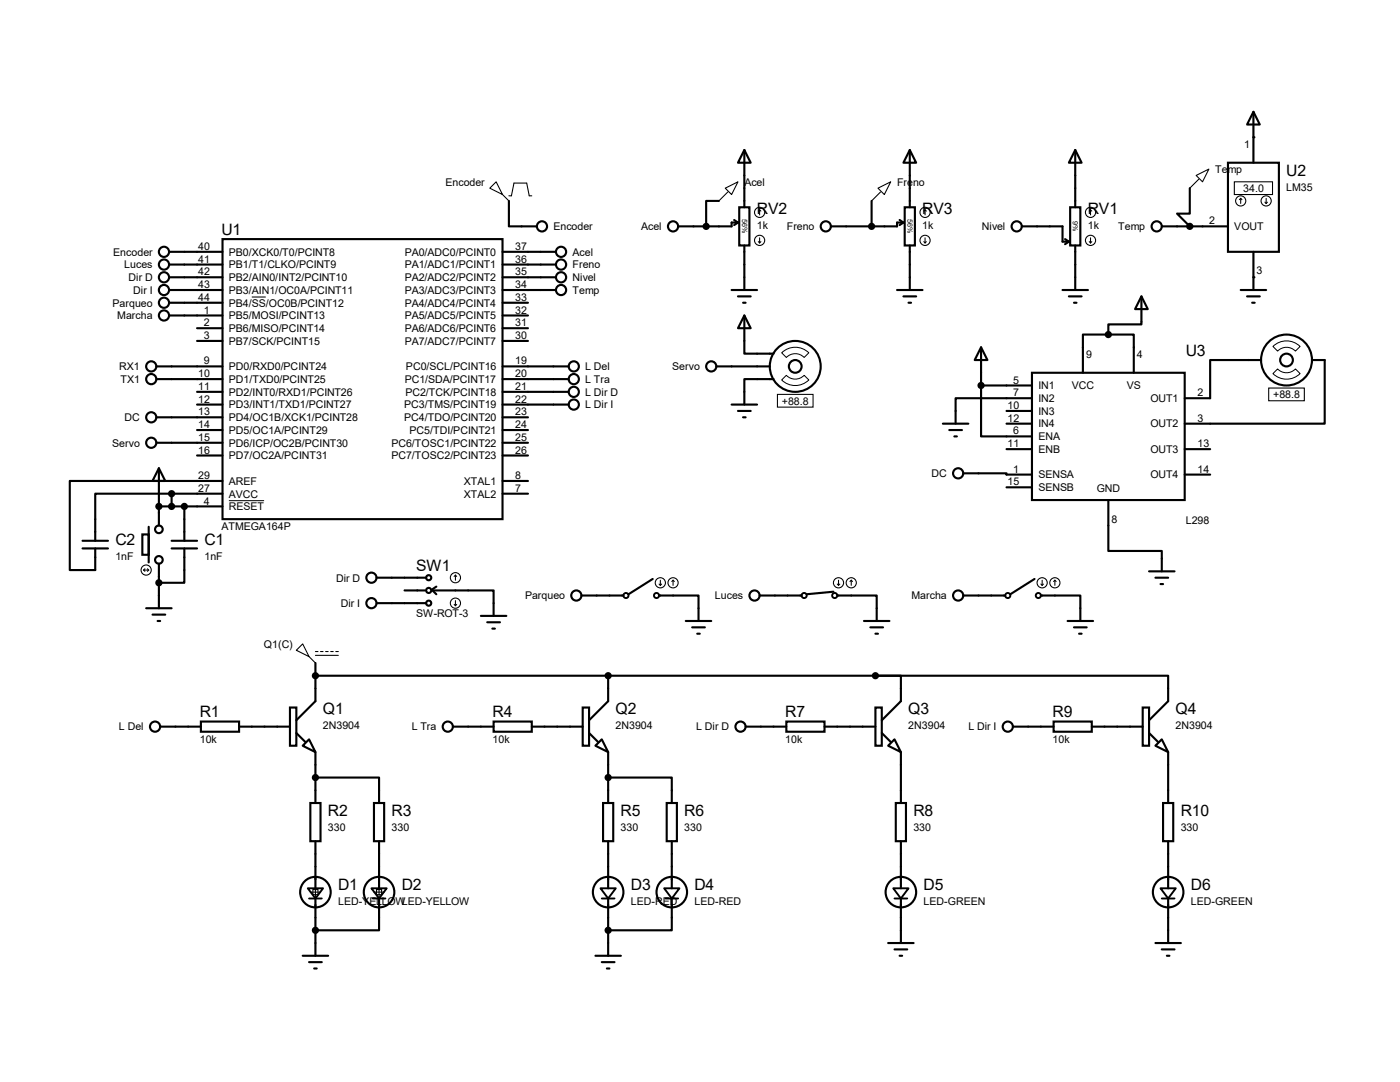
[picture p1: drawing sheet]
<svg xmlns="http://www.w3.org/2000/svg" width="279mm" height="216mm" viewBox="0 0 279 216" stroke-linecap="round" stroke-linejoin="round" font-family="sans-serif">
<g fill="none" stroke="#000" stroke-width=".42">
<path d="M148.5 29.9l1.3 2.6h-2.5zM148.5 29.9v11.5M181.6 29.9l1.2 2.6h-2.5zM181.6 29.9v11.5M214.6 29.9l1.3 2.6h-2.6zM214.6 29.9v11.5M237.4 37.5v5.1h-2.5l2.5 2.6M245.1 32.5h10.1v17.7h-10.1zM250.1 22.3l1.3 2.5h-2.5zM250.1 22.3v10.2M33.7 50.2h10.7M33.7 52.8h10.7"/>
<path d="M33.7 55.3h10.7M33.7 57.9h10.7M44.4 47.7h55.9v55.9h-55.9zM100.3 50.2h10.7M100.3 52.8h10.7M100.3 55.3h10.7M100.3 57.9h10.7M101.6 40.1v5.1h5.5M143.5 40.1h-2.6v5.1M146 57.9h5.1M146.5 43.9l.8 .5M147.3 44.4h-1.3v.8h-10.7"/>
<path d="M147.3 59.1h2.5M147.3 44.4l-.8 .5M147.5 41.4h2.1v7.6h-2.1zM148.5 49v8.9M173.9 40.1v5.1M179 57.9h5.1M179.5 43.9l.8 .5M180.3 44.4h-1.3v.8h-13.2M180.3 59.1h2.5M180.3 44.4l-.8 .5M180.6 41.4h2v7.6h-2zM181.6 49v8.9"/>
<path d="M203.9 45.2h8.1v3h1.3M212 57.9h5.1M212.6 47.7l.7 .5M213.3 48.2l-.7 .5M213.3 59.1h2.6M213.6 41.4h2v7.6h-2zM214.6 49v8.9M227.8 59.1l1.3 2.6h-2.6zM227.8 59.1v5.6h-6.6v2.1M231.9 45.2h13.2M247.6 57.9h5.1M248.9 59.1h2.5"/>
<path d="M250.1 50.2v7.7M31.2 73.1h13.2M31.2 75.6h13.2M33.7 60.4h10.7M33.7 62.9h10.7M39.3 78.2h5.1M39.3 65.5h5.1M39.3 68h5.1M100.3 73.1h13.2M100.3 75.6h13.2M100.3 60.4h5.1M100.3 62.9h5.1"/>
<path d="M100.3 78.2h13.2M100.3 65.5h5.1M100.3 68h5.1M143 73.1h10.6M148.3 60.4h.5M148.5 62.9l1.3 2.6h-2.5zM148.5 62.9v7.7h5.9M154.4 75.6h-5.9v5.1M181.3 60.4h.5M195.8 69.3l1.3 2.5h-2.6zM195.8 76.9v10.2h10.2M195.8 76.9h10.2"/>
<path d="M195.8 69.3v7.6M206 74.4h30.4v25.4h-30.4zM206 79.5h-15.3v5M214.3 60.4h.5M221.2 66.8h5.1v7.6M221.2 66.8h-5.1v7.6M249.9 60.4h.5M251.7 71.8h-10.2v7.7h-5.1M261.8 71.8h2.6v12.7h-28M31.2 88.3h13.2M31.2 83.3h13.2M31.7 93.4l1.3 2.6h-2.6z"/>
<path d="M31.7 93.4v11.5M34.2 98.5h-15.2v9.4M34.2 98.5h10.2M34.2 98.5v2.5M39.3 80.7h5.1M39.3 85.8h5.1M39.3 90.9h5.1M44.4 96h-30.5v17.7h5.1v-4.3M100.3 88.3h5.1M100.3 83.3h5.1M100.3 80.7h13.2M100.3 98.5h5.1"/>
<path d="M100.3 85.8h5.1M100.3 96h5.1M100.3 90.9h5.1M146 80.7h5.1M147.3 82h2.5M148.3 83.3h.5M188.2 84.5h5.1M189.4 85.8h2.6M190.5 87.1h.5M192.2 94.4h8.7v.3h5.1M200.9 82h5.1M200.9 84.5h5.1"/>
<path d="M200.9 89.6h5.1M200.9 97.2h5.1M221.2 99.8v10.1h10.7v4.1M236.4 89.6h5.1M236.4 94.7h5.1M16.5 109.4h5M16.5 107.9h5M28.4 106.6h1.3v4.1h-1.3zM29.7 105.1v7.1M31.7 101h12.7M31.7 112.5v8.9M34.2 109.4h5.1"/>
<path d="M34.2 107.9h5.1M36.8 109.4v6.9h-5.1M36.8 101v6.9M75.1 115.3h9.9M80.7 117.8h4.1M87.1 118.6l-.8-.8h12.2v5.1M87.1 117.1l-.8 .5M116 118.8h8.4M130.3 115.5l-4.9 3.1M131.5 118.8h7.9v5.1M151.6 118.8h8.4M166.3 118.1l-5.3 .5"/>
<path d="M167.1 118.8h7.9v5.1M192.2 118.8h8.4M206.5 115.5l-4.9 3.1M207.7 118.8h7.9v5.1M229.3 114h5.1M230.6 115.3h2.5M231.6 116.5h.5M29.2 121.4h5M30.4 122.6h2.6M31.5 123.9h.5M62.9 132.3v7.6l-3.8 3.8M62.9 134.8h111.8"/>
<path d="M75.1 120.4h9.9M96 122.9h5M97.2 124.2h2.6M98.3 125.4h.5M121.4 134.8v5.1l-3.8 3.8M136.9 123.9h5M138.1 125.2h2.6M139.1 126.4h.6M172.4 123.9h5.1M173.7 125.2h2.5M174.7 134.8h5.1v5.1l-3.8 3.8M174.7 134.8h58.4v5.1l-3.8 3.8"/>
<path d="M174.7 126.4h.5M213.1 123.9h5M214.3 125.2h2.6M215.3 126.4h.6M32 145h8.1M40.1 144h7.6v2h-7.6zM47.7 145h10.2M57.9 141.2h1.2v7.6h-1.2zM59.1 146.3l1.8 1.7M61.7 147.5l1.2 2.6-2.5-1.3zM62.9 155.2h12.7v5M62.9 150.1v10.1"/>
<path d="M90.4 145h8.1M98.5 144h7.6v2h-7.6zM106.1 145h10.2M116.3 141.2h1.3v7.6h-1.3zM117.6 146.3l1.7 1.7M120.1 147.5l1.3 2.6-2.6-1.3zM121.4 155.2h12.7v5M121.4 150.1v10.1M148.8 145h8.1M156.9 144h7.6v2h-7.6zM164.5 145h10.2M174.7 141.2h1.3v7.6h-1.3z"/>
<path d="M176 146.3l1.8 1.7M178.5 147.5l1.3 2.6-2.6-1.3zM179.8 150.1v10.1M202.1 145h8.2M210.3 144h7.6v2h-7.6zM217.9 145h10.1M228 141.2h1.3v7.6h-1.3zM229.3 146.3l1.8 1.7M231.9 147.5l1.2 2.6-2.5-1.3zM233.1 150.1v10.1M61.9 160.2h2.1v7.7h-2.1zM62.9 167.9v9.3"/>
<path d="M62.9 179.3v11.4M74.6 160.2h2.1v7.7h-2.1zM75.6 179.3v6.3h-12.7M75.6 167.9v9.3M120.4 160.2h2v7.7h-2zM121.4 167.9v9.3M121.4 179.3v11.4M133.1 160.2h2v7.7h-2zM134.1 179.3v6.3h-12.7M134.1 167.9v9.3M178.8 160.2h2v7.7h-2zM179.8 167.9v9.3"/>
<path d="M179.8 179.3v8.9M232.1 160.2h2v7.7h-2zM233.1 167.9v9.3M233.1 179.3v8.9M60.4 190.7h5.1M61.7 192h2.5M62.7 193.3h.5M118.8 190.7h5.1M120.1 192h2.5M121.1 193.3h.5M177.2 188.2h5.1M178.5 189.4h2.6"/>
<path d="M179.5 190.7h.5M230.6 188.2h5.1M231.9 189.4h2.5M232.9 190.7h.5"/>
<circle cx="32.7" cy="57.9" r="1.02"/>
<circle cx="32.7" cy="55.3" r="1.02"/>
<circle cx="32.7" cy="50.2" r="1.02"/>
<circle cx="32.7" cy="52.8" r="1.02"/>
<circle cx="108.2" cy="45.2" r="1.02"/>
<circle cx="112" cy="57.9" r="1.02"/>
<circle cx="112" cy="50.2" r="1.02"/>
<circle cx="112" cy="52.8" r="1.02"/>
<circle cx="112" cy="55.3" r="1.02"/>
<circle cx="134.3" cy="45.2" r="1.02"/>
<circle cx="164.8" cy="45.2" r="1.02"/>
<circle cx="202.9" cy="45.2" r="1.02"/>
<circle cx="230.8" cy="45.2" r="1.02"/>
<circle cx="30.2" cy="73.1" r="1.02"/>
<circle cx="30.2" cy="75.6" r="1.02"/>
<circle cx="32.7" cy="62.9" r="1.02"/>
<circle cx="32.7" cy="60.4" r="1.02"/>
<circle cx="114.5" cy="73.1" r="1.02"/>
<circle cx="114.5" cy="75.6" r="1.02"/>
<circle cx="114.5" cy="78.2" r="1.02"/>
<circle cx="141.9" cy="73.1" r="1.02"/>
<circle cx="158.7" cy="73.1" r="5.1"/>
<circle cx="158.7" cy="73.1" r="1.27"/>
<circle cx="256.8" cy="71.8" r="5.1"/>
<circle cx="256.8" cy="71.8" r="1.27"/>
<circle cx="30.2" cy="83.3" r="1.02"/>
<circle cx="30.2" cy="88.3" r="1.02"/>
<circle cx="114.5" cy="80.7" r="1.02"/>
<circle cx="191.2" cy="94.4" r="1.02"/>
<circle cx="31.7" cy="111.7" r=".76"/>
<circle cx="31.7" cy="105.6" r=".76"/>
<circle cx="74.1" cy="115.3" r="1.02"/>
<circle cx="85.6" cy="117.8" r=".51"/>
<circle cx="85.6" cy="115.3" r=".51"/>
<circle cx="115" cy="118.8" r="1.02"/>
<circle cx="150.6" cy="118.8" r="1.02"/>
<circle cx="191.2" cy="118.8" r="1.02"/>
<circle cx="74.1" cy="120.4" r="1.02"/>
<circle cx="85.6" cy="120.4" r=".51"/>
<circle cx="30.9" cy="145" r="1.02"/>
<circle cx="89.4" cy="145" r="1.02"/>
<circle cx="147.8" cy="145" r="1.02"/>
<circle cx="201.1" cy="145" r="1.02"/>
<circle cx="62.9" cy="178" r="3"/>
<circle cx="75.6" cy="178" r="3"/>
<circle cx="121.4" cy="178" r="3"/>
<circle cx="134.1" cy="178" r="3"/>
<circle cx="179.8" cy="178" r="3"/>
<circle cx="233.1" cy="178" r="3"/>
</g>
<g fill="#000">
<circle cx="250.1" cy="27.4" r=".21"/>
<circle cx="250.1" cy="55.3" r=".21"/>
</g>
<path d="M50.2 59.3h2.8M156 75.8l.9-.9a2.46 2.46 0 0 0 3.6 0l.9 .9a3.9 3.9 0 0 1-5.4 0zM156 70.4a3.9 3.9 0 0 1 5.4 0l-.9 .9a2.46 2.46 0 0 0-3.6 0zM254 74.5l1-.9a2.46 2.46 0 0 0 3.5 0l1 .9a3.9 3.9 0 0 1-5.5 0zM254 69.1a3.9 3.9 0 0 1 5.5 0l-1 1a2.46 2.46 0 0 0-3.5 0zM45.7 99.9h7" fill="none" stroke="#000" stroke-width=".2"/>
<g fill="none" stroke="#000" stroke-width=".21">
<path d="M99 36.3l1.3 2.5-2.6-1.3zM100.3 38.8l1.3 1.3M101.6 39.1h.5l.5-2.6h2.5l.5 2.6h.5M144.7 37.5l2.6-1.2-1.3 2.5zM145.2 38.3l-1.7 1.8M175.2 37.5l2.6-1.2-1.3 2.5zM175.7 38.3l-1.8 1.8M238.7 35l2.6-1.3-1.3 2.6zM239.2 35.8l-1.8 1.7M246.3 36.3h7.7v2.5h-7.7zM247.6 39.6l.3 .2M247.6 39.6l-.2 .2"/>
<path d="M247.6 39.6v1M252.7 39.6v1M151.3 48.2l.3 .3M151.6 41.9l.2 .2M151.6 41.9l-.3 .2M151.6 41.9v1M151.6 47.5v1M151.8 48.2l-.2 .3M184.4 48.2l.2 .3M184.6 41.9l.3 .2M184.6 41.9l-.2 .2M184.6 41.9v1"/>
<path d="M184.6 47.5v1M184.9 48.2l-.3 .3M217.4 48.2l.2 .3M217.6 41.9l.3 .2M217.6 41.9l-.2 .2M217.6 41.9v1M217.6 47.5v1M217.9 48.2l-.3 .3M252.4 40.3l.3 .3M252.9 40.3l-.2 .3M155.2 78.7h7.1v2.5h-7.1zM253.2 77.4h7.1v2.6h-7.1z"/>
<path d="M28.7 113.7h1M28.7 113.7l.2 .3M28.9 113.5l-.2 .2M29.4 113.5l.3 .2M29.7 113.7l-.3 .3M90.9 114.8l-.3 .2M90.9 114.8l.2 .2M90.9 114.8v1M90.9 119.8v1.1M131.5 116.5l.3 .3M131.8 115.8v1M132 116.5l-.2 .3"/>
<path d="M134.3 115.8l-.2 .2M134.3 115.8l.3 .2M134.3 115.8v1M167.1 116.5l.2 .3M167.3 115.8v1M167.6 116.5l-.3 .3M169.9 115.8l-.3 .2M169.9 115.8l.2 .2M169.9 115.8v1M207.7 116.5l.3 .3M208 115.8v1M208.2 116.5l-.2 .3"/>
<path d="M210.5 115.8l-.2 .2M210.5 115.8l.3 .2M210.5 115.8v1M59.1 129.8l1.3-1.3 1.3 2.5zM61.7 131l1.2 1.3M62.9 130h.6M62.9 130.8h4.6M64 130h.5M65 130h.5M66 130h.5M67 130h.5M90.6 120.6l.3 .3"/>
<path d="M91.1 120.6l-.2 .3M61.9 178h2.1M62.4 177.5h1.1v1h-1.1zM62.9 177v2M74.6 178h2.1M75.1 177.5h1.1v1h-1.1zM75.6 177v2"/>
<circle cx="151.6" cy="42.4" r="1.02"/>
<circle cx="151.6" cy="48" r="1.02"/>
<circle cx="184.6" cy="42.4" r="1.02"/>
<circle cx="184.6" cy="48" r="1.02"/>
<circle cx="217.6" cy="48" r="1.02"/>
<circle cx="217.6" cy="42.4" r="1.02"/>
<circle cx="247.6" cy="40.1" r="1.02"/>
<circle cx="252.7" cy="40.1" r="1.02"/>
<circle cx="29.2" cy="113.7" r="1.02"/>
<circle cx="90.9" cy="115.3" r="1.02"/>
<circle cx="131.8" cy="116.3" r="1.02"/>
<circle cx="134.3" cy="116.3" r="1.02"/>
<circle cx="167.3" cy="116.3" r="1.02"/>
<circle cx="169.9" cy="116.3" r="1.02"/>
<circle cx="208" cy="116.3" r="1.02"/>
<circle cx="210.5" cy="116.3" r="1.02"/>
<circle cx="90.9" cy="120.4" r="1.02"/>
</g>
<g fill="#000" stroke="#000" stroke-width=".42">
<circle cx="140.9" cy="45.2" r=".51"/>
<circle cx="173.9" cy="45.2" r=".51"/>
<circle cx="237.4" cy="45.2" r=".51"/>
<circle cx="195.8" cy="76.9" r=".51"/>
<circle cx="221.2" cy="66.8" r=".51"/>
<circle cx="34.2" cy="98.5" r=".51"/>
<circle cx="31.7" cy="101" r=".51"/>
<circle cx="31.7" cy="116.3" r=".51"/>
<circle cx="34.2" cy="101" r=".51"/>
<circle cx="36.8" cy="101" r=".51"/>
<circle cx="62.9" cy="134.8" r=".51"/>
<circle cx="121.4" cy="134.8" r=".51"/>
<circle cx="174.7" cy="134.8" r=".51"/>
<circle cx="62.9" cy="155.2" r=".51"/>
<circle cx="121.4" cy="155.2" r=".51"/>
<circle cx="62.9" cy="185.6" r=".51"/>
<circle cx="121.4" cy="185.6" r=".51"/>
</g>
<g fill="none" stroke="#000" stroke-width=".38">
<path d="M61.4 177.2h3.1l-1.6 2.1zM61.7 179.3h2.5M74.1 177.2h3.1l-1.6 2.1zM74.4 179.3h2.5M119.8 177.2h3.1l-1.5 2.1zM120.1 179.3h2.5M132.5 177.2h3.1l-1.5 2.1zM132.8 179.3h2.5M178.3 177.2h3l-1.5 2.1zM178.5 179.3h2.6M231.6 177.2h3.1l-1.6 2.1zM231.9 179.3h2.5"/>
<circle cx="124.9" cy="118.8" r=".51"/>
<circle cx="131" cy="118.8" r=".51"/>
<circle cx="160.5" cy="118.8" r=".51"/>
<circle cx="166.6" cy="118.8" r=".51"/>
<circle cx="201.1" cy="118.8" r=".51"/>
<circle cx="207.2" cy="118.8" r=".51"/>
</g>
<g font-size="3.1">
<text x="256.7" y="35.1">U2</text>
<text x="44.2" y="46.8">U1</text>
<text x="151" y="42.7">RV2</text>
<text x="184.1" y="42.7">RV3</text>
<text x="217.1" y="42.7">RV1</text>
<text x="236.6" y="71">U3</text>
<text x="23" y="108.8">C2</text>
<text x="40.8" y="108.8">C1</text>
<text x="83.1" y="113.9">SW1</text>
<text x="39.9" y="143.1">R1</text>
<text x="64.4" y="142.5">Q1</text>
<text x="98.3" y="143.1">R4</text>
<text x="122.9" y="142.5">Q2</text>
<text x="156.7" y="143.1">R7</text>
<text x="181.3" y="142.5">Q3</text>
<text x="210.1" y="143.1">R9</text>
<text x="234.6" y="142.5">Q4</text>
<text x="65.4" y="162.9">R2</text>
<text x="78.1" y="162.9">R3</text>
<text x="123.9" y="162.9">R5</text>
<text x="136.6" y="162.9">R6</text>
<text x="182.3" y="162.9">R8</text>
<text x="235.6" y="162.9">R10</text>
<text x="67.5" y="177.6">D1</text>
<text x="80.2" y="177.6">D2</text>
<text x="125.9" y="177.6">D3</text>
<text x="138.6" y="177.6">D4</text>
<text x="184.3" y="177.6">D5</text>
<text x="237.7" y="177.6">D6</text>
</g>
<g font-size="2.1">
<text x="248.3" y="29.5">1</text>
<text x="242.5" y="34.5">Temp</text>
<text x="88.9" y="37">Encoder</text>
<text x="148.5" y="37">Acel</text>
<text x="179" y="37">Freno</text>
<text x="248.1" y="38.3">34.0</text>
<text x="256.7" y="38">LM35</text>
<text x="110.4" y="45.9">Encoder</text>
<text x="127.9" y="45.9">Acel</text>
<text x="151" y="45.6">1k</text>
<text x="157" y="45.9">Freno</text>
<text x="184.1" y="45.6">1k</text>
<text x="196" y="45.9">Nivel</text>
<text x="217.1" y="45.6">1k</text>
<text x="223.2" y="45.9">Temp</text>
<text x="241.3" y="44.8">2</text>
<text x="246.3" y="45.9">VOUT</text>
<text x="22.6" y="51">Encoder</text>
<text x="24.8" y="53.6">Luces</text>
<text x="39.5" y="52.4">41</text>
<text x="39.5" y="49.9">40</text>
<text x="45.7" y="53.6">PB1/T1/CLKO/PCINT9</text>
<text x="45.7" y="51">PB0/XCK0/T0/PCINT8</text>
<text x="80.8" y="53.6">PA1/ADC1/PCINT1</text>
<text x="80.8" y="51">PA0/ADC0/PCINT0</text>
<text x="102.8" y="52.4">36</text>
<text x="102.8" y="49.9">37</text>
<text x="114.3" y="51">Acel</text>
<text x="114.3" y="53.6">Freno</text>
<text x="25.7" y="56.1">Dir D</text>
<text x="26.6" y="58.6">Dir I</text>
<text x="39.5" y="57.5">43</text>
<text x="39.5" y="54.9">42</text>
<text x="45.7" y="58.6">PB3/AIN1/OC0A/PCINT11</text>
<text x="45.7" y="56.1">PB2/AIN0/INT2/PCINT10</text>
<text x="80.8" y="58.6">PA3/ADC3/PCINT3</text>
<text x="80.8" y="56.1">PA2/ADC2/PCINT2</text>
<text x="102.8" y="57.5">34</text>
<text x="102.8" y="54.9">35</text>
<text x="114.3" y="56.1">Nivel</text>
<text x="114.3" y="58.6">Temp</text>
<text x="250.8" y="54.7">3</text>
<text x="22.5" y="61.2">Parqueo</text>
<text x="23.4" y="63.7">Marcha</text>
<text x="39.5" y="60">44</text>
<text x="40.7" y="65.1">2</text>
<text x="40.7" y="62.6">1</text>
<text x="45.7" y="63.7">PB5/MOSI/PCINT13</text>
<text x="45.7" y="61.2">PB4/SS/OC0B/PCINT12</text>
<text x="80.8" y="63.7">PA5/ADC5/PCINT5</text>
<text x="80.8" y="61.2">PA4/ADC4/PCINT4</text>
<text x="102.8" y="65.1">31</text>
<text x="102.8" y="62.6">32</text>
<text x="102.8" y="60">33</text>
<text x="40.7" y="67.6">3</text>
<text x="45.7" y="66.3">PB6/MISO/PCINT14</text>
<text x="45.7" y="68.8">PB7/SCK/PCINT15</text>
<text x="80.8" y="66.3">PA6/ADC6/PCINT6</text>
<text x="80.8" y="68.8">PA7/ADC7/PCINT7</text>
<text x="102.8" y="67.6">30</text>
<text x="216.7" y="71.5">9</text>
<text x="226.9" y="71.5">4</text>
<text x="23.8" y="73.9">RX1</text>
<text x="24" y="76.4">TX1</text>
<text x="39.5" y="77.8">11</text>
<text x="39.5" y="75.3">10</text>
<text x="40.7" y="72.7">9</text>
<text x="45.7" y="76.4">PD1/TXD0/PCINT25</text>
<text x="45.7" y="73.9">PD0/RXD0/PCINT24</text>
<text x="80.8" y="76.4">PC1/SDA/PCINT17</text>
<text x="81" y="73.9">PC0/SCL/PCINT16</text>
<text x="102.8" y="77.8">21</text>
<text x="102.8" y="75.3">20</text>
<text x="102.8" y="72.7">19</text>
<text x="116.8" y="73.9">L Del</text>
<text x="116.8" y="76.4">L Tra</text>
<text x="134.2" y="73.9">Servo</text>
<text x="202.2" y="76.5">5</text>
<text x="207.2" y="77.7">IN1</text>
<text x="213.9" y="77.6">VCC</text>
<text x="224.9" y="77.6">VS</text>
<text x="39.5" y="82.9">13</text>
<text x="39.5" y="80.3">12</text>
<text x="45.7" y="81.5">PD3/INT1/TXD1/PCINT27</text>
<text x="45.7" y="79">PD2/INT0/RXD1/PCINT26</text>
<text x="80.7" y="81.5">PC3/TMS/PCINT19</text>
<text x="80.9" y="79">PC2/TCK/PCINT18</text>
<text x="102.8" y="82.9">23</text>
<text x="102.8" y="80.3">22</text>
<text x="116.8" y="79">L Dir D</text>
<text x="116.8" y="81.5">L Dir I</text>
<text x="156" y="80.7">+88.8</text>
<text x="201.1" y="81.6">10</text>
<text x="202.2" y="79.1">7</text>
<text x="207.2" y="80.2">IN2</text>
<text x="207.2" y="82.8">IN3</text>
<text x="229.6" y="80.2">OUT1</text>
<text x="239" y="79.1">2</text>
<text x="254.1" y="79.5">+88.8</text>
<text x="22.4" y="89.1">Servo</text>
<text x="24.8" y="84">DC</text>
<text x="39.5" y="88">15</text>
<text x="39.5" y="85.4">14</text>
<text x="45.7" y="89.1">PD6/ICP/OC2B/PCINT30</text>
<text x="45.7" y="86.6">PD5/OC1A/PCINT29</text>
<text x="45.7" y="84">PD4/OC1B/XCK1/PCINT28</text>
<text x="78.1" y="89.1">PC6/TOSC1/PCINT22</text>
<text x="80.7" y="84">PC4/TDO/PCINT20</text>
<text x="81.7" y="86.6">PC5/TDI/PCINT21</text>
<text x="102.8" y="88">25</text>
<text x="102.8" y="85.4">24</text>
<text x="201.1" y="89.2">11</text>
<text x="201.1" y="84.2">12</text>
<text x="202.2" y="86.7">6</text>
<text x="207.2" y="87.8">ENA</text>
<text x="207.2" y="85.3">IN4</text>
<text x="229.6" y="85.3">OUT2</text>
<text x="239" y="84.2">3</text>
<text x="239" y="89.2">13</text>
<text x="39.5" y="95.6">29</text>
<text x="39.5" y="90.5">16</text>
<text x="45.7" y="91.7">PD7/OC2A/PCINT31</text>
<text x="78.1" y="91.7">PC7/TOSC2/PCINT23</text>
<text x="102.8" y="90.5">26</text>
<text x="102.8" y="95.6">8</text>
<text x="185.9" y="95.2">DC</text>
<text x="202.2" y="94.3">1</text>
<text x="207.2" y="90.4">ENB</text>
<text x="207.2" y="95.5">SENSA</text>
<text x="229.6" y="90.4">OUT3</text>
<text x="229.6" y="95.5">OUT4</text>
<text x="239" y="94.3">14</text>
<text x="39.5" y="98.1">27</text>
<text x="40.7" y="100.7">4</text>
<text x="45.7" y="99.3">AVCC</text>
<text x="45.7" y="96.7">AREF</text>
<text x="45.7" y="101.8">RESET</text>
<text x="92.6" y="96.7">XTAL1</text>
<text x="92.6" y="99.3">XTAL2</text>
<text x="102.8" y="98.1">7</text>
<text x="201.1" y="96.9">15</text>
<text x="207.2" y="98">SENSB</text>
<text x="218.9" y="98.1">GND</text>
<text x="44.2" y="105.7">ATMEGA164P</text>
<text x="221.8" y="104.3">8</text>
<text x="236.6" y="104.5">L298</text>
<text x="23" y="111.7">1nF</text>
<text x="40.8" y="111.7">1nF</text>
<text x="67.1" y="116">Dir D</text>
<text x="104.8" y="119.6">Parqueo</text>
<text x="142.7" y="119.6">Luces</text>
<text x="181.9" y="119.6">Marcha</text>
<text x="68" y="121.1">Dir I</text>
<text x="83.1" y="123">SW-ROT-3</text>
<text x="52.7" y="129.2">Q1(C)</text>
<text x="23.7" y="145.8">L Del</text>
<text x="39.9" y="148.2">10k</text>
<text x="64.4" y="145.5">2N3904</text>
<text x="82.2" y="145.8">L Tra</text>
<text x="98.3" y="148.2">10k</text>
<text x="122.9" y="145.5">2N3904</text>
<text x="138.9" y="145.8">L Dir D</text>
<text x="156.7" y="148.2">10k</text>
<text x="181.3" y="145.5">2N3904</text>
<text x="193.3" y="145.8">L Dir I</text>
<text x="210.1" y="148.2">10k</text>
<text x="234.6" y="145.5">2N3904</text>
<text x="65.4" y="165.8">330</text>
<text x="78.1" y="165.8">330</text>
<text x="123.9" y="165.8">330</text>
<text x="136.6" y="165.8">330</text>
<text x="182.3" y="165.8">330</text>
<text x="235.6" y="165.8">330</text>
<text x="67.5" y="180.5">LED-YELLOWLED-YELLOW</text>
<text x="125.9" y="180.5">LED-RED</text>
<text x="138.6" y="180.5">LED-RED</text>
<text x="184.3" y="180.5">LED-GREEN</text>
<text x="237.7" y="180.5">LED-GREEN</text>
</g>
<g font-size="1.4">
<text x="148.1" y="43.7" transform="rotate(90 148.1 43.7)">56%</text>
<text x="181.1" y="43.7" transform="rotate(90 181.1 43.7)">56%</text>
<text x="214.1" y="44.1" transform="rotate(90 214.1 44.1)">9%</text>
</g>
</svg>
